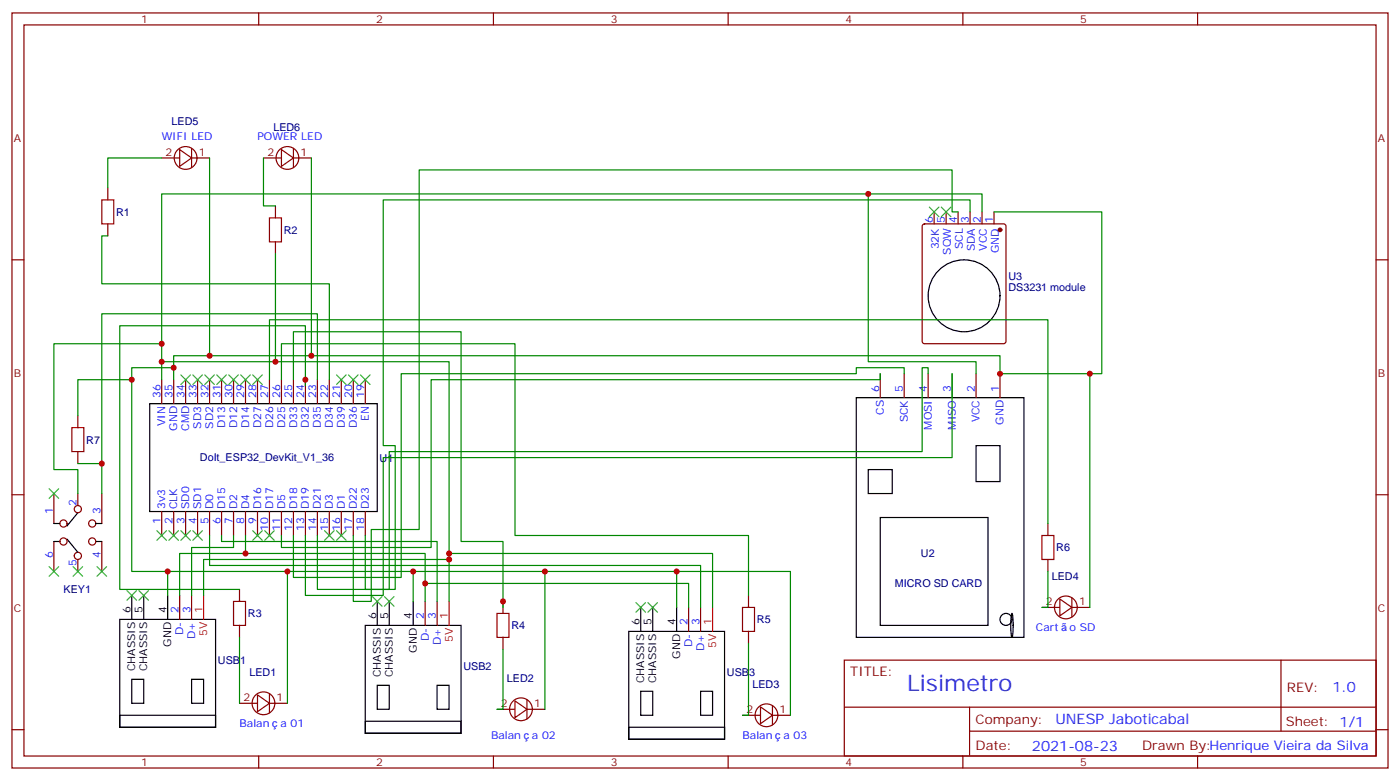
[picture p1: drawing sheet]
<svg xmlns="http://www.w3.org/2000/svg" width="412mm" height="230mm" viewBox="0 0 412 230" stroke-linecap="round" stroke-linejoin="round" font-family="sans-serif">
<g fill="none" stroke="#870000" stroke-width=".35">
<path d="M3.5 3.8h405.4v222.3h-405.4zM7.1 7.3h398.2v215.2h-398.2zM76.2 3.8v3.5M145.3 3.8v3.5M214.5 3.8v3.5M283.6 3.8v3.5M352.8 3.8v3.5M3.5 76.5h3.6M271.9 66.1l.4-.2h23.3l.5 .2 .2 .5v33.9l-.2 .5-.5 .2h-23.3l-.5-.3-.2-.4v-33.9zM275.2 62.4v3.5M278.7 62.4v3.5M282.2 62.4v3.5"/>
<path d="M285.8 62.4v3.5M289.3 62.4v3.5M292.8 62.4v3.5M405.3 76.5h3.6M47.6 111.8v7M51.2 111.8v7M54.7 111.8v7M58.2 111.8v7M61.7 111.8v7M65.3 111.8v7M68.8 111.8v7M72.3 111.8v7"/>
<path d="M75.8 111.8v7M79.4 111.8v7M82.9 111.8v7M86.4 111.8v7M90 111.8v7M93.5 111.8v7M97 111.8v7M100.5 111.8v7M104.1 111.8v7M107.6 111.8v7M259.3 110v7.1M266.3 110v7.1"/>
<path d="M273.4 110v7.1M280.5 110v7.1M287.5 110v7.1M294.6 110v7.1M3.5 145.6h3.6M47.6 150.6v7M51.2 150.6v7M54.7 150.6v7M58.2 150.6v7M61.7 150.6v7M65.3 150.6v7M68.8 150.6v7"/>
<path d="M72.3 150.6v7M75.8 150.6v7M79.4 150.6v7M82.9 150.6v7M86.4 150.6v7M90 150.6v7M93.5 150.6v7M97 150.6v7M100.5 150.6v7M104.1 150.6v7M107.6 150.6v7M405.3 145.6h3.6"/>
<path d="M52.9 175.3v7M56.4 175.3v7M125.2 177v7.1M128.8 177v7.1M202.8 178.8v7M206.4 178.8v7M248.7 194.3h156.6v28.2h-156.6zM377.3 194.3v20.9M3.5 214.8h3.6M70.6 207h5.2M79.4 207h5.3M248.7 208.2h156.5"/>
<path d="M285.6 215.2h119.6M285.6 208.2v14.1M405.3 214.8h3.6M76.2 222.5v3.6M145.3 222.5v3.6M214.5 222.5v3.6M283.6 222.5v3.6M352.8 222.5v3.6"/>
</g>
<g fill="none" stroke="#000" stroke-width=".35">
<path d="M44.1 118.8h67v31.8h-67zM252.2 117.1h49.4v70.5h-49.4zM255.8 138.2h7v7.1h-7zM287.5 131.2h7.1v10.5h-7.1zM259.3 152.3h31.7v31.8h-31.7zM38.8 175.3v7M42.3 175.3v7M49.4 175.3v7M111.1 177v7.1M114.7 177v7.1M121.7 177v7.1M188.7 178.8v7"/>
<path d="M192.3 178.8v7M199.3 178.8v7M35.3 182.3h28.2v31.8h-28.2zM38.8 200h3.5v7h-3.5zM56.4 200h3.6v7h-3.6zM107.6 184.1h28.2v31.7h-28.2zM185.2 185.8h28.2v31.8h-28.2zM298.1 180.6a17.8 17.8 0 0 1 0 7 17.8 17.8 0 0 1 0-7zM35.3 210.5h28.2v3.6h-28.2zM107.6 212.3h28.2v3.5h-28.2zM111.1 201.7h3.6v7.1h-3.6zM128.8 201.7h3.5v7.1h-3.5z"/>
<path d="M185.2 214.1h28.2v3.5h-28.2zM188.7 203.5h3.6v7h-3.6zM206.4 203.5h3.5v7h-3.5z"/>
<circle cx="284" cy="87.1" r="10.6"/>
<circle cx="296.3" cy="182.3" r="1.76"/>
</g>
<path d="M60 175.3v7M132.3 177v7.1M209.9 178.8v7" fill="none" stroke="#f00" stroke-width=".35"/>
<circle cx="294.6" cy="67.7" r=".53" fill="#870000" stroke="#870000" stroke-width=".35"/>
<path d="M79.4 204.2v5.6" fill="none" stroke="#900" stroke-width=".35"/>
<path d="M75.8 204.5l3.6 2.5-3.6 2.5z" fill="#fff" stroke="#900" stroke-width=".35"/>
<g fill="none" stroke="#870000" stroke-width=".35">
<path d="M146.4 208.8h5.3M155.2 208.8h5.3"/>
<circle cx="77.6" cy="207" r="3.4"/>
</g>
<path d="M155.2 206v5.6" fill="none" stroke="#900" stroke-width=".35"/>
<path d="M151.7 206.3l3.5 2.5-3.5 2.4z" fill="#fff" stroke="#900" stroke-width=".35"/>
<g fill="none" stroke="#870000" stroke-width=".35">
<path d="M218.7 210.5h5.3M227.5 210.5h5.3"/>
<circle cx="153.5" cy="208.8" r="3.4"/>
</g>
<path d="M227.5 207.7v5.7" fill="none" stroke="#900" stroke-width=".35"/>
<path d="M224 208.1l3.5 2.4-3.5 2.5z" fill="#fff" stroke="#900" stroke-width=".35"/>
<g fill="none" stroke="#870000" stroke-width=".35">
<path d="M306.9 178.8h5.3M315.7 178.8h5.3"/>
<circle cx="225.8" cy="210.5" r="3.4"/>
</g>
<path d="M315.7 176v5.6" fill="none" stroke="#900" stroke-width=".35"/>
<path d="M312.2 176.3l3.5 2.5-3.5 2.5z" fill="#fff" stroke="#900" stroke-width=".35"/>
<g fill="none" stroke="#870000" stroke-width=".35">
<path d="M47.6 46.5h5.3M56.4 46.5h5.3"/>
<circle cx="314" cy="178.8" r="3.4"/>
</g>
<path d="M56.4 43.7v5.6" fill="none" stroke="#900" stroke-width=".35"/>
<path d="M52.9 44l3.5 2.5-3.5 2.5z" fill="#fff" stroke="#900" stroke-width=".35"/>
<g fill="none" stroke="#870000" stroke-width=".35">
<path d="M77.6 46.5h5.3M86.4 46.5h5.3"/>
<circle cx="54.7" cy="46.5" r="3.4"/>
</g>
<path d="M86.4 43.7v5.6" fill="none" stroke="#900" stroke-width=".35"/>
<path d="M82.9 44l3.5 2.5-3.5 2.5z" fill="#fff" stroke="#900" stroke-width=".35"/>
<g fill="none" stroke="#870000" stroke-width=".35">
<path d="M31.7 55.3v3.5M31.7 65.9v3.5M81.1 60.6v3.5M81.1 71.2v3.5M22.9 122.3v3.6M22.9 132.9v3.6M15.9 145.3v8.8M15.9 159.4v8.8M19.8 154.1a1.06 1.06 0 0 0-1.5-1 1.06 1.06 0 0 0-.3 1.8 1.06 1.06 0 0 0 1.7-.5l.1-.3M22.9 145.3v3.5M28.2 154.1a1.06 1.06 0 0 0-1.5-1 1.06 1.06 0 0 0-.2 1.8 1.06 1.06 0 0 0 1.7-.5v-.3M30 145.3v8.8"/>
<path d="M30 159.4v8.8M308.7 154.1v3.5M22.9 164.7v3.5M70.6 173.5v3.5M148.2 177v3.6M220.5 175.3v3.5M308.7 164.7v3.5M70.6 184.1v3.5M148.2 187.6v3.5M220.5 185.8v3.6"/>
<circle cx="84.7" cy="46.5" r="3.4"/>
<circle cx="18.7" cy="159.4" r="1.06"/>
<circle cx="22.9" cy="149.9" r="1.06"/>
<circle cx="27.2" cy="159.4" r="1.06"/>
<circle cx="22.9" cy="163.6" r="1.06"/>
</g>
<path d="M15.9 159.4h1.7M15.9 154.1h1.7M19.8 158.7l3.1 3.9M22.9 150.9l-3.1 3.9M28.2 159.4h1.8M28.2 154.1h1.8" fill="none" stroke="#000" stroke-width=".35"/>
<g fill="none" stroke="#008700" stroke-width=".35">
<path d="M47.6 46.5h-15.9v8.8M61.7 46.5v58.2M77.6 46.5v14.1h3.5M91.7 46.5v58.2M255.8 57.1v49.4h31.7v3.5M31.7 69.4h-1.7v14.1h67v28.3M81.1 74.7v31.8M282.2 62.4h-1.7v-12.4h-157v105.9h-14.1v21.1h-5.3v-19.4M285.8 62.4v-3.6h-172.9v72.4h3.5v42.3h-22.9v-15.9M289.3 62.4v-5.3h-241.7v54.7M292.8 62.4h31.8v47.6h-30v-5.3h-243.4v7.1M38.8 111.8h-15.9v10.5"/>
<path d="M47.6 106.5h84.7v70.5M47.6 101.2h-31.7v37h7v7.1M51.2 108.2h-12.4v60h10.6v7.1M79.4 111.8v-17.7h229.3v60M82.9 111.8v-10.6h68.8v56.4h68.8v17.7M86.4 111.8v-14.2h49.4v61.8h12.4v19.4M90 113.5v-17.6h-54.7v77.6h35.3M93.5 111.8v-19.4h-63.5v44.1M259.3 110v1.8h-132.3v49.3h-44.1v-3.5M266.3 110v-1.8h-14.1v1.8h-134v60h-31.8v-12.4M273.4 110v-1.8h-1.8v24.7h-156.9v40.6h-7.1v-15.9M280.5 110v24.7h-167.6v40.6h-22.9v-17.7"/>
<path d="M321 110v68.8M22.9 136.5h7.1v8.8M61.7 157.6v8.8h144.7v12.4M65.3 157.6v1.8h63.5v17.6M68.8 157.6v3.5h-12.4v14.2M72.3 157.6v5.3h-19.4v12.4M49.4 168.2h72.3v8.8M72.3 162.9h52.9v14.1M84.7 168.2v38.8M121.7 168.2h77.6v10.6M125.2 171.7h77.6v7.1M132.3 162.9h77.6v15.9"/>
<path d="M132.3 164.7h-72.3v10.6M160.5 168.2v40.6M199.3 168.2h33.5v42.3M308.7 168.2v10.6h-1.8M70.6 187.6v19.4M148.2 191.1v17.7h-1.8M220.5 189.4v21.1h-1.8"/>
</g>
<path d="M30 58.8h3.5v7.1h-3.5zM79.4 64.1h3.5v7.1h-3.5zM21.2 125.9h3.5v7h-3.5zM306.9 157.6h3.5v7.1h-3.5zM68.8 177h3.5v7.1h-3.5zM218.7 178.8h3.5v7h-3.5zM146.4 180.6h3.5v7h-3.5z" fill="none" stroke="#a10000" stroke-width=".35"/>
<g fill="none" stroke="#3c3" stroke-width=".35">
<path d="M273.8 61l2.8 2.8M276.6 61l-2.8 2.8M277.3 61l2.8 2.8M280.1 61l-2.8 2.8M53.3 110.3l2.8 2.9M56.1 110.3l-2.8 2.9M56.8 110.3l2.8 2.9M59.6 110.3l-2.8 2.9M60.3 110.3l2.8 2.9M63.1 110.3l-2.8 2.9M63.9 110.3l2.8 2.9M66.7 110.3l-2.8 2.9"/>
<path d="M67.4 110.3l2.8 2.9M70.2 110.3l-2.8 2.9M70.9 110.3l2.8 2.9M73.7 110.3l-2.8 2.9M74.4 110.3l2.9 2.9M77.3 110.3l-2.9 2.9M99.1 110.3l2.9 2.9M102 110.3l-2.9 2.9M102.7 110.3l2.8 2.9M105.5 110.3l-2.8 2.9M106.2 110.3l2.8 2.9M109 110.3l-2.8 2.9"/>
<path d="M14.5 143.9l2.8 2.8M17.3 143.9l-2.8 2.8M46.2 156.2l2.8 2.8M49 156.2l-2.8 2.8M49.7 156.2l2.9 2.8M52.6 156.2l-2.9 2.8M53.3 156.2l2.8 2.8M56.1 156.2l-2.8 2.8M56.8 156.2l2.8 2.8M59.6 156.2l-2.8 2.8M74.4 156.2l2.9 2.8M77.3 156.2l-2.9 2.8"/>
<path d="M78 156.2l2.8 2.8M80.8 156.2l-2.8 2.8M95.6 156.2l2.8 2.8M98.4 156.2l-2.8 2.8M99.1 156.2l2.9 2.8M102 156.2l-2.9 2.8M14.5 166.8l2.8 2.8M17.3 166.8l-2.8 2.8M21.5 166.8l2.8 2.8M24.3 166.8l-2.8 2.8M28.6 166.8l2.8 2.8M31.4 166.8l-2.8 2.8"/>
<path d="M37.4 173.8l2.8 2.9M40.2 173.8l-2.8 2.9M40.9 173.8l2.8 2.9M43.7 173.8l-2.8 2.9M109.7 175.6l2.8 2.8M112.5 175.6l-2.8 2.8M113.2 175.6l2.9 2.8M116.1 175.6l-2.9 2.8M187.3 177.4l2.8 2.8M190.1 177.4l-2.8 2.8M190.9 177.4l2.8 2.8M193.7 177.4l-2.8 2.8"/>
</g>
<g fill="#c00">
<circle cx="294.6" cy="110" r=".88"/>
<circle cx="255.8" cy="57.1" r=".88"/>
<circle cx="51.2" cy="108.2" r=".88"/>
<circle cx="49.4" cy="168.2" r=".88"/>
<circle cx="121.7" cy="168.2" r=".88"/>
<circle cx="47.6" cy="106.5" r=".88"/>
<circle cx="132.3" cy="162.9" r=".88"/>
<circle cx="132.3" cy="164.7" r=".88"/>
<circle cx="160.5" cy="168.2" r=".88"/>
<circle cx="84.7" cy="168.2" r=".88"/>
<circle cx="321" cy="110" r=".88"/>
<circle cx="61.7" cy="104.7" r=".88"/>
<circle cx="38.8" cy="111.8" r=".88"/>
<circle cx="47.6" cy="101.2" r=".88"/>
<circle cx="72.3" cy="162.9" r=".88"/>
<circle cx="125.2" cy="171.7" r=".88"/>
<circle cx="91.7" cy="104.7" r=".88"/>
<circle cx="81.1" cy="106.5" r=".88"/>
<circle cx="30" cy="136.5" r=".88"/>
<circle cx="90" cy="111.8" r=".88"/>
<circle cx="148.2" cy="177" r=".88"/>
<circle cx="199.3" cy="168.2" r=".88"/>
</g>
<text font-size="6.7" fill="#00f" x="267.3" y="203.3">Lisimetro</text>
<g font-size="4.2" fill="#00f">
<text x="392.5" y="203.6">1.0</text>
<text x="310.9" y="213.1">UNESP Jaboticabal</text>
<text x="304" y="220.9">2021-08-23</text>
</g>
<g font-size="3.9" fill="#800">
<text x="250.5" y="198.9">TITLE:</text>
<text x="379.1" y="203.6">REV:</text>
<text x="287.4" y="213.1">Company:</text>
<text x="378.7" y="213.7">Sheet: 1/1</text>
<text x="287.4" y="220.8">Date:</text>
<text x="336.4" y="220.9">Drawn By:Henrique Vieira da Silva</text>
</g>
<g font-size="3.2" fill="#800">
<text x="41.6" y="6.8">1</text>
<text x="110.8" y="6.8">2</text>
<text x="179.9" y="6.8">3</text>
<text x="249.1" y="6.8">4</text>
<text x="318.2" y="6.8">5</text>
<text x="4.1" y="41.9">A</text>
<text x="405.9" y="41.9">A</text>
<text x="48.8" y="45.8">2</text>
<text x="58.6" y="45.8">1</text>
<text x="78.8" y="45.8">2</text>
<text x="88.5" y="45.8">1</text>
<text x="4.1" y="111.1">B</text>
<text x="405.9" y="111.1">B</text>
<text x="308.1" y="178.1">2</text>
<text x="317.9" y="178.1">1</text>
<text x="4.1" y="180.2">C</text>
<text x="405.9" y="180.2">C</text>
<text x="71.7" y="206.3">2</text>
<text x="81.5" y="206.3">1</text>
<text x="147.6" y="208.1">2</text>
<text x="157.3" y="208.1">1</text>
<text x="219.9" y="209.8">2</text>
<text x="229.7" y="209.8">1</text>
<text x="41.6" y="225.5">1</text>
<text x="110.8" y="225.5">2</text>
<text x="179.9" y="225.5">3</text>
<text x="249.1" y="225.5">4</text>
<text x="318.2" y="225.5">5</text>
</g>
<g font-size="3.2" fill="#00f">
<text x="47.6" y="41.2">WIFI LED</text>
<text x="75.8" y="41.2">POWER LED</text>
<text x="274.8" y="65.7" transform="rotate(-90 274.8 65.7)">6</text>
<text x="278.3" y="65.7" transform="rotate(-90 278.3 65.7)">5</text>
<text x="281.9" y="65.7" transform="rotate(-90 281.9 65.7)">4</text>
<text x="285.4" y="65.7" transform="rotate(-90 285.4 65.7)">3</text>
<text x="288.9" y="65.7" transform="rotate(-90 288.9 65.7)">2</text>
<text x="292.5" y="65.7" transform="rotate(-90 292.5 65.7)">1</text>
<text x="276.6" y="73.4" transform="rotate(-90 276.6 73.4)">32K</text>
<text x="280.1" y="75" transform="rotate(-90 280.1 75)">SQW</text>
<text x="283.6" y="73.4" transform="rotate(-90 283.6 73.4)">SCL</text>
<text x="287.2" y="74" transform="rotate(-90 287.2 74)">SDA</text>
<text x="290.7" y="73.8" transform="rotate(-90 290.7 73.8)">VCC</text>
<text x="294.2" y="74.5" transform="rotate(-90 294.2 74.5)">GND</text>
<text x="47.3" y="117.1" transform="rotate(-90 47.3 117.1)">36</text>
<text x="50.8" y="117.1" transform="rotate(-90 50.8 117.1)">35</text>
<text x="54.3" y="117.1" transform="rotate(-90 54.3 117.1)">34</text>
<text x="57.9" y="117.1" transform="rotate(-90 57.9 117.1)">33</text>
<text x="61.4" y="117.1" transform="rotate(-90 61.4 117.1)">32</text>
<text x="64.9" y="117.1" transform="rotate(-90 64.9 117.1)">31</text>
<text x="68.4" y="117.1" transform="rotate(-90 68.4 117.1)">30</text>
<text x="72" y="117.1" transform="rotate(-90 72 117.1)">29</text>
<text x="75.5" y="117.1" transform="rotate(-90 75.5 117.1)">28</text>
<text x="79" y="117.1" transform="rotate(-90 79 117.1)">27</text>
<text x="82.5" y="117.1" transform="rotate(-90 82.5 117.1)">26</text>
<text x="86.1" y="117.1" transform="rotate(-90 86.1 117.1)">25</text>
<text x="89.6" y="117.1" transform="rotate(-90 89.6 117.1)">24</text>
<text x="93.1" y="117.1" transform="rotate(-90 93.1 117.1)">23</text>
<text x="96.7" y="117.1" transform="rotate(-90 96.7 117.1)">22</text>
<text x="100.2" y="117.1" transform="rotate(-90 100.2 117.1)">21</text>
<text x="103.7" y="117.1" transform="rotate(-90 103.7 117.1)">20</text>
<text x="107.2" y="117.1" transform="rotate(-90 107.2 117.1)">19</text>
<text x="258.9" y="115.3" transform="rotate(-90 258.9 115.3)">6</text>
<text x="266" y="115.3" transform="rotate(-90 266 115.3)">5</text>
<text x="273" y="115.3" transform="rotate(-90 273 115.3)">4</text>
<text x="280.1" y="115.3" transform="rotate(-90 280.1 115.3)">3</text>
<text x="287.2" y="115.3" transform="rotate(-90 287.2 115.3)">2</text>
<text x="294.2" y="115.3" transform="rotate(-90 294.2 115.3)">1</text>
<text x="48.7" y="125.4" transform="rotate(-90 48.7 125.4)">VIN</text>
<text x="66.3" y="126" transform="rotate(-90 66.3 126)">D13</text>
<text x="69.8" y="126" transform="rotate(-90 69.8 126)">D12</text>
<text x="73.4" y="126" transform="rotate(-90 73.4 126)">D14</text>
<text x="76.9" y="126" transform="rotate(-90 76.9 126)">D27</text>
<text x="80.4" y="126" transform="rotate(-90 80.4 126)">D26</text>
<text x="84" y="126" transform="rotate(-90 84 126)">D25</text>
<text x="87.5" y="126" transform="rotate(-90 87.5 126)">D33</text>
<text x="91" y="126" transform="rotate(-90 91 126)">D32</text>
<text x="94.5" y="126" transform="rotate(-90 94.5 126)">D35</text>
<text x="98.1" y="126" transform="rotate(-90 98.1 126)">D34</text>
<text x="101.6" y="126" transform="rotate(-90 101.6 126)">D39</text>
<text x="105.1" y="126" transform="rotate(-90 105.1 126)">D36</text>
<text x="108.7" y="123.9" transform="rotate(-90 108.7 123.9)">EN</text>
<text x="260.3" y="122.1" transform="rotate(-90 260.3 122.1)">CS</text>
<text x="267.4" y="124.3" transform="rotate(-90 267.4 124.3)">SCK</text>
<text x="288.6" y="124.4" transform="rotate(-90 288.6 124.4)">VCC</text>
<text x="295.6" y="125" transform="rotate(-90 295.6 125)">GND</text>
<text x="52.2" y="126.8" transform="rotate(-90 52.2 126.8)">GND</text>
<text x="55.7" y="126.9" transform="rotate(-90 55.7 126.9)">CMD</text>
<text x="59.3" y="126.1" transform="rotate(-90 59.3 126.1)">SD3</text>
<text x="62.8" y="126.1" transform="rotate(-90 62.8 126.1)">SD2</text>
<text x="274.5" y="126.4" transform="rotate(-90 274.5 126.4)">MOSI</text>
<text x="281.5" y="126.4" transform="rotate(-90 281.5 126.4)">MISO</text>
<text x="22.6" y="148.8" transform="rotate(-90 22.6 148.8)">2</text>
<text x="48.7" y="149.9" transform="rotate(-90 48.7 149.9)">3v3</text>
<text x="52.2" y="149.9" transform="rotate(-90 52.2 149.9)">CLK</text>
<text x="55.7" y="149.9" transform="rotate(-90 55.7 149.9)">SD0</text>
<text x="59.3" y="149.9" transform="rotate(-90 59.3 149.9)">SD1</text>
<text x="62.8" y="149.9" transform="rotate(-90 62.8 149.9)">D0</text>
<text x="66.3" y="149.9" transform="rotate(-90 66.3 149.9)">D15</text>
<text x="69.8" y="149.9" transform="rotate(-90 69.8 149.9)">D2</text>
<text x="73.4" y="149.9" transform="rotate(-90 73.4 149.9)">D4</text>
<text x="76.9" y="149.9" transform="rotate(-90 76.9 149.9)">D16</text>
<text x="80.4" y="149.9" transform="rotate(-90 80.4 149.9)">D17</text>
<text x="84" y="149.9" transform="rotate(-90 84 149.9)">D5</text>
<text x="87.5" y="149.9" transform="rotate(-90 87.5 149.9)">D18</text>
<text x="91" y="149.9" transform="rotate(-90 91 149.9)">D19</text>
<text x="94.5" y="149.9" transform="rotate(-90 94.5 149.9)">D21</text>
<text x="98.1" y="149.9" transform="rotate(-90 98.1 149.9)">D3</text>
<text x="101.6" y="149.9" transform="rotate(-90 101.6 149.9)">D1</text>
<text x="105.1" y="149.9" transform="rotate(-90 105.1 149.9)">D22</text>
<text x="108.7" y="149.9" transform="rotate(-90 108.7 149.9)">D23</text>
<text x="15.5" y="151.3" transform="rotate(-90 15.5 151.3)">1</text>
<text x="29.6" y="151.3" transform="rotate(-90 29.6 151.3)">3</text>
<text x="47.3" y="154.3" transform="rotate(-90 47.3 154.3)">1</text>
<text x="50.8" y="154.3" transform="rotate(-90 50.8 154.3)">2</text>
<text x="54.3" y="154.3" transform="rotate(-90 54.3 154.3)">3</text>
<text x="57.9" y="154.3" transform="rotate(-90 57.9 154.3)">4</text>
<text x="61.4" y="154.3" transform="rotate(-90 61.4 154.3)">5</text>
<text x="64.9" y="154.3" transform="rotate(-90 64.9 154.3)">6</text>
<text x="68.4" y="154.3" transform="rotate(-90 68.4 154.3)">7</text>
<text x="72" y="154.3" transform="rotate(-90 72 154.3)">8</text>
<text x="75.5" y="154.3" transform="rotate(-90 75.5 154.3)">9</text>
<text x="79" y="156.4" transform="rotate(-90 79 156.4)">10</text>
<text x="82.5" y="156.4" transform="rotate(-90 82.5 156.4)">11</text>
<text x="86.1" y="156.4" transform="rotate(-90 86.1 156.4)">12</text>
<text x="89.6" y="156.4" transform="rotate(-90 89.6 156.4)">13</text>
<text x="93.1" y="156.4" transform="rotate(-90 93.1 156.4)">14</text>
<text x="96.7" y="156.4" transform="rotate(-90 96.7 156.4)">15</text>
<text x="100.2" y="156.4" transform="rotate(-90 100.2 156.4)">16</text>
<text x="103.7" y="156.4" transform="rotate(-90 103.7 156.4)">17</text>
<text x="107.2" y="156.4" transform="rotate(-90 107.2 156.4)">18</text>
<text x="15.5" y="164.2" transform="rotate(-90 15.5 164.2)">6</text>
<text x="22.6" y="166.7" transform="rotate(-90 22.6 166.7)">5</text>
<text x="29.6" y="164.2" transform="rotate(-90 29.6 164.2)">4</text>
<text x="52.6" y="180.6" transform="rotate(-90 52.6 180.6)">2</text>
<text x="56.1" y="180.6" transform="rotate(-90 56.1 180.6)">3</text>
<text x="124.9" y="182.3" transform="rotate(-90 124.9 182.3)">2</text>
<text x="128.4" y="182.3" transform="rotate(-90 128.4 182.3)">3</text>
<text x="202.5" y="184.1" transform="rotate(-90 202.5 184.1)">2</text>
<text x="206" y="184.1" transform="rotate(-90 206 184.1)">3</text>
<text x="305.2" y="185.8">Cart</text>
<text x="315.1" y="185.8">o SD</text>
<text x="54" y="186.9" transform="rotate(-90 54 186.9)">D-</text>
<text x="57.5" y="188.1" transform="rotate(-90 57.5 188.1)">D+</text>
<text x="126.3" y="188.7" transform="rotate(-90 126.3 188.7)">D-</text>
<text x="129.8" y="189.8" transform="rotate(-90 129.8 189.8)">D+</text>
<text x="203.9" y="190.4" transform="rotate(-90 203.9 190.4)">D-</text>
<text x="207.4" y="191.6" transform="rotate(-90 207.4 191.6)">D+</text>
<text x="70.6" y="214.1">Balan</text>
<text x="82.6" y="214.1">a 01</text>
<text x="144.6" y="217.6">Balan</text>
<text x="156.7" y="217.6">a 02</text>
<text x="218.7" y="217.6">Balan</text>
<text x="230.8" y="217.6">a 03</text>
</g>
<g font-size="3.2" fill="#000080">
<text x="50.5" y="36.7">LED5</text>
<text x="80.5" y="38.5">LED6</text>
<text x="34.2" y="63.5">R1</text>
<text x="83.6" y="68.8">R2</text>
<text x="297" y="82.5">U3</text>
<text x="297" y="85.7">DS3231 module</text>
<text x="25.4" y="130.5">R7</text>
<text x="58.9" y="135.8">DoIt_ESP32_DevKit_V1_36</text>
<text x="111.8" y="136">U1</text>
<text x="271.3" y="164">U2</text>
<text x="311.1" y="162.3">R6</text>
<text x="263.6" y="172.9">MICRO SD CARD</text>
<text x="309.8" y="170.8">LED4</text>
<text x="18.7" y="174.6">KEY1</text>
<text x="73" y="181.7">R3</text>
<text x="150.6" y="185.2">R4</text>
<text x="223" y="183.5">R5</text>
<text x="64.2" y="195.4">USB1</text>
<text x="136.5" y="197.1">USB2</text>
<text x="73.5" y="199">LED1</text>
<text x="149.3" y="200.8">LED2</text>
<text x="214.1" y="198.9">USB3</text>
<text x="221.6" y="202.5">LED3</text>
</g>
<g font-size="3.2">
<text x="38.5" y="180.6" transform="rotate(-90 38.5 180.6)">6</text>
<text x="42" y="180.6" transform="rotate(-90 42 180.6)">5</text>
<text x="49" y="180.6" transform="rotate(-90 49 180.6)">4</text>
<text x="110.8" y="182.3" transform="rotate(-90 110.8 182.3)">6</text>
<text x="114.3" y="182.3" transform="rotate(-90 114.3 182.3)">5</text>
<text x="121.4" y="182.3" transform="rotate(-90 121.4 182.3)">4</text>
<text x="188.4" y="184.1" transform="rotate(-90 188.4 184.1)">6</text>
<text x="191.9" y="184.1" transform="rotate(-90 191.9 184.1)">5</text>
<text x="199" y="184.1" transform="rotate(-90 199 184.1)">4</text>
<text x="50.4" y="190.3" transform="rotate(-90 50.4 190.3)">GND</text>
<text x="39.9" y="197.6" transform="rotate(-90 39.9 197.6)">CHASSIS</text>
<text x="43.4" y="197.6" transform="rotate(-90 43.4 197.6)">CHASSIS</text>
<text x="122.8" y="192.1" transform="rotate(-90 122.8 192.1)">GND</text>
<text x="200.4" y="193.8" transform="rotate(-90 200.4 193.8)">GND</text>
<text x="112.2" y="199.4" transform="rotate(-90 112.2 199.4)">CHASSIS</text>
<text x="115.7" y="199.4" transform="rotate(-90 115.7 199.4)">CHASSIS</text>
<text x="189.8" y="201.2" transform="rotate(-90 189.8 201.2)">CHASSIS</text>
<text x="193.3" y="201.2" transform="rotate(-90 193.3 201.2)">CHASSIS</text>
</g>
<g font-size="3.2" fill="#f00">
<text x="59.6" y="180.6" transform="rotate(-90 59.6 180.6)">1</text>
<text x="131.9" y="182.3" transform="rotate(-90 131.9 182.3)">1</text>
<text x="209.5" y="184.1" transform="rotate(-90 209.5 184.1)">1</text>
<text x="61" y="187.2" transform="rotate(-90 61 187.2)">5V</text>
<text x="133.3" y="189" transform="rotate(-90 133.3 189)">5V</text>
<text x="211" y="190.7" transform="rotate(-90 211 190.7)">5V</text>
</g>
</svg>
